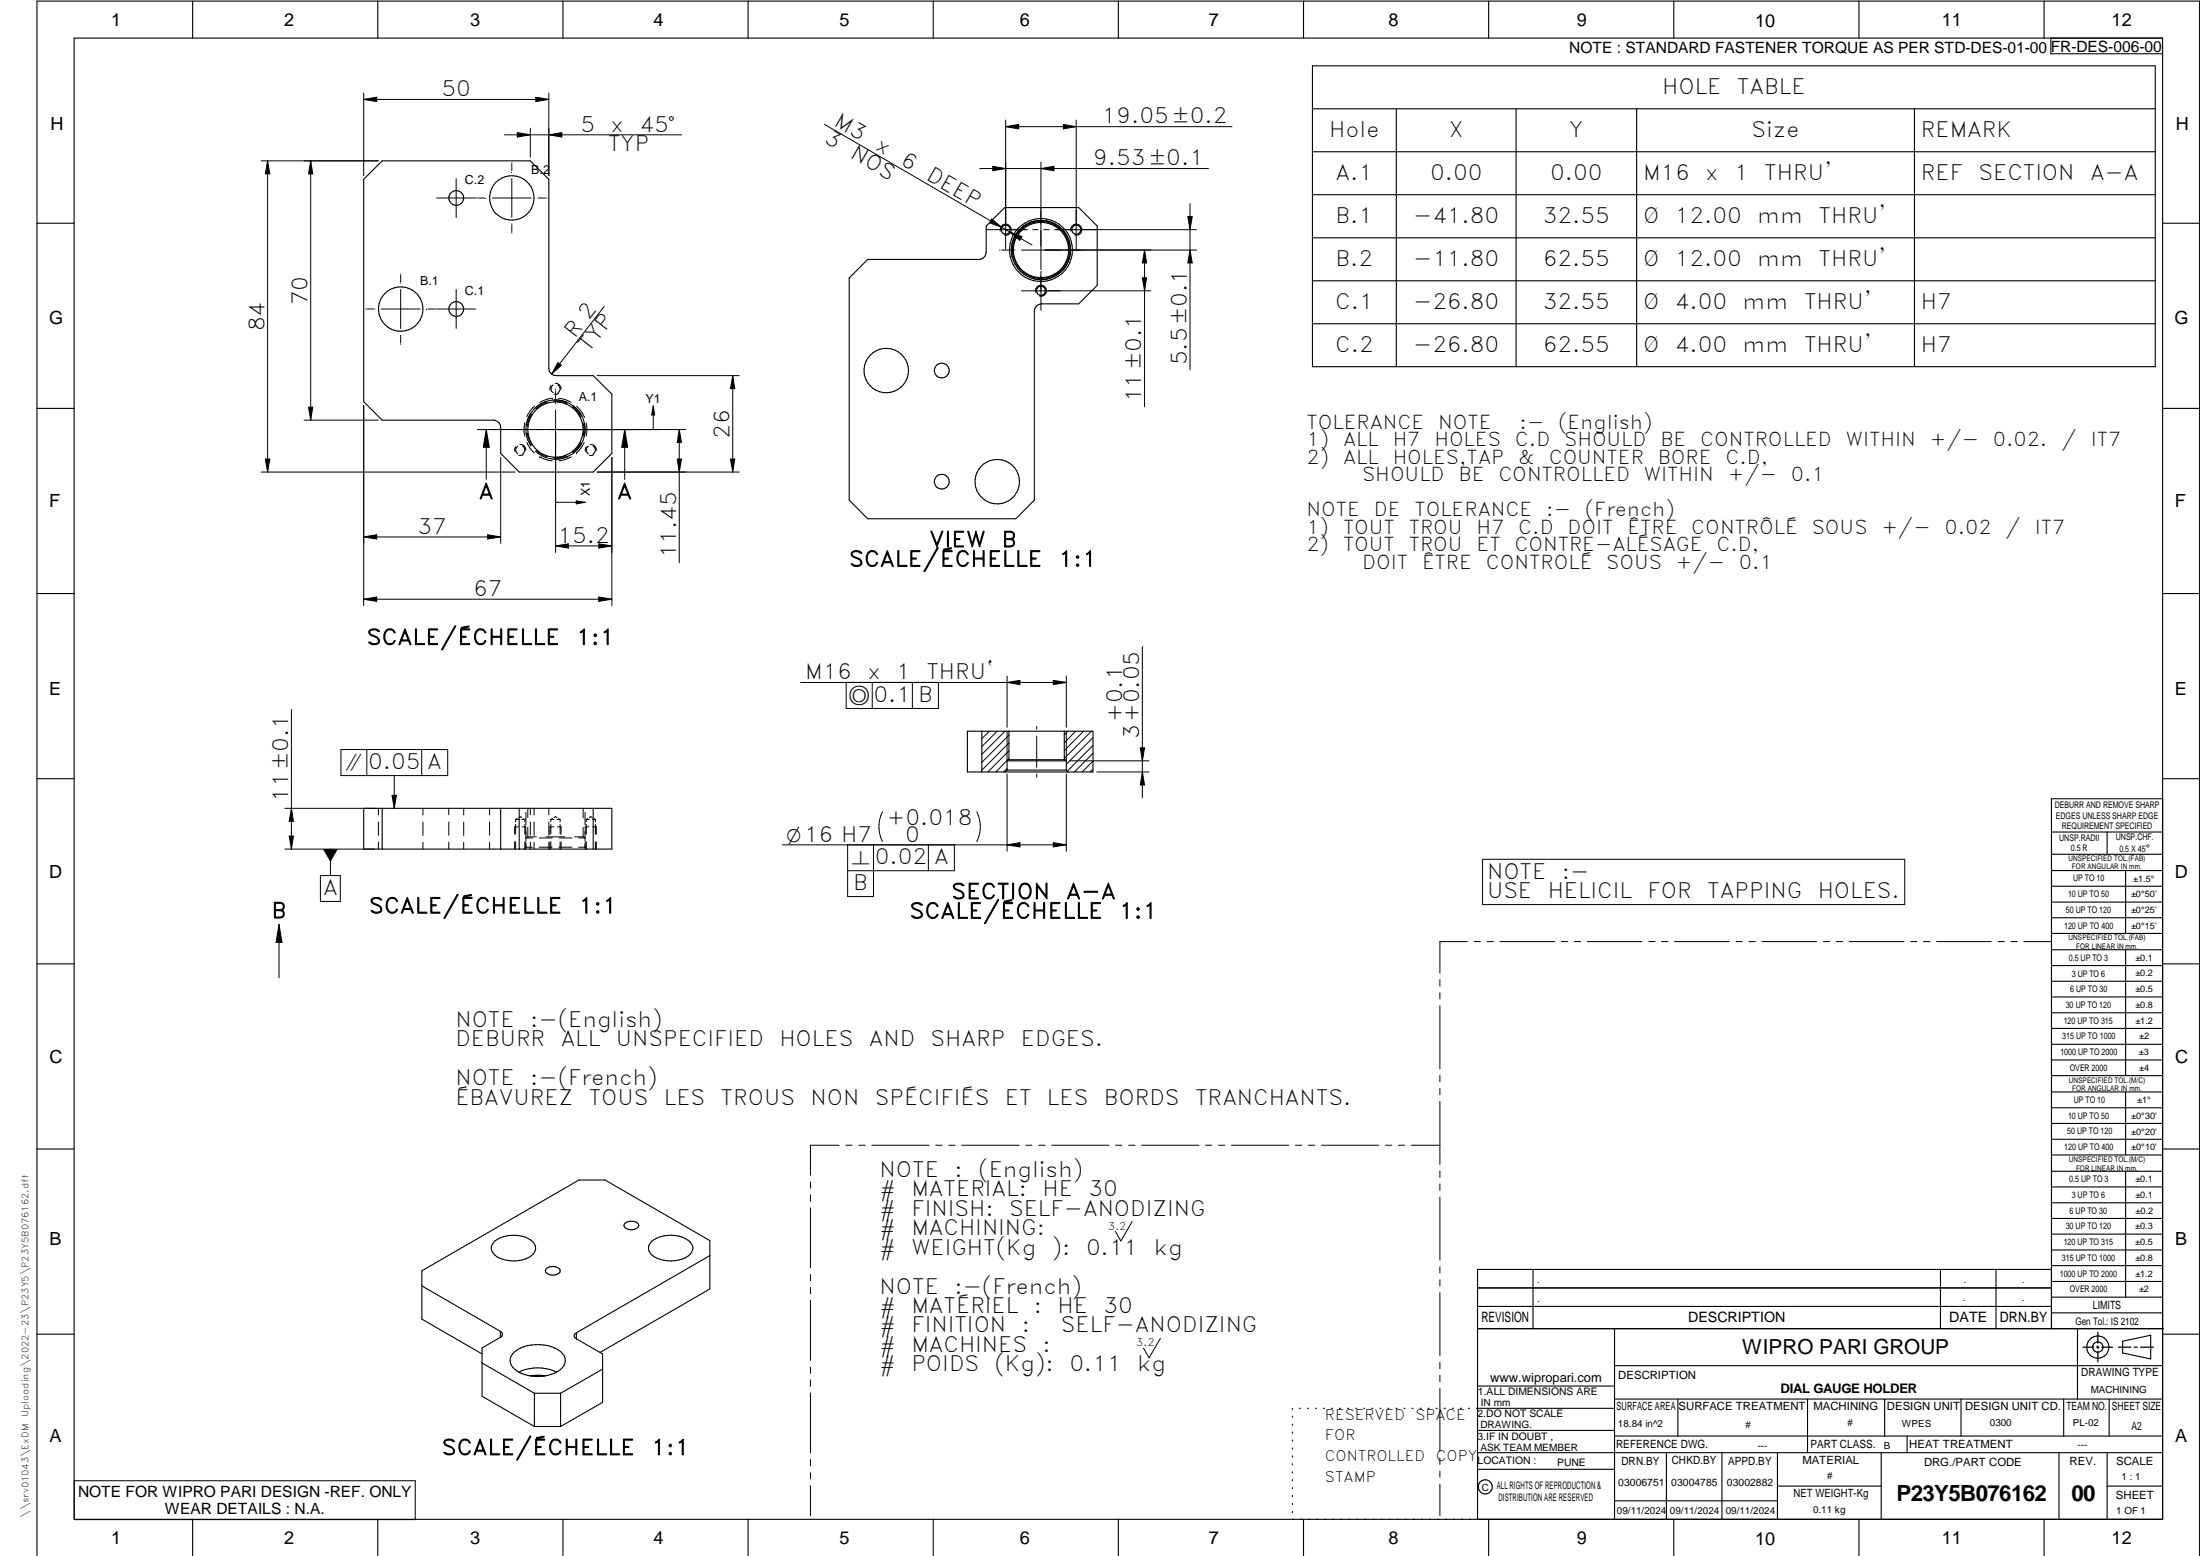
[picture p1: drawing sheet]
<svg xmlns="http://www.w3.org/2000/svg" width="594mm" height="420mm" viewBox="0 0 594 420" stroke-linecap="round" stroke-linejoin="round" font-family="sans-serif">
<g fill="none" stroke="#000" stroke-width=".3">
<path d="M20 10.3h564v400h-564zM52 .3v10M102 .3v10M152 .3v10M202 .3v10M252 .3v10M302 .3v10M352 .3v10M354.4 17.8h227.6v81.2h-227.6zM402 .3v10M452 .3v10M502 .3v10"/>
<path d="M552 .3v10M553.8 10.3v4.2h30.2M354.4 29.4h227.6M377.1 29.4v69.6M409.4 29.4v69.6M442 29.4v69.6M517 29.4v69.6M103.2 43.4h40l5 5v51a1.97 1.97 0 0 0 2 2h10l5 5v16l-5 5.1h-20l-5-5.1v-7a1.97 1.97 0 0 0-2-1.9h-30l-5-5v-60.1zM354.4 41h227.6M354.4 52.6h227.6M10 60.3h10M229.3 75.1l5-5h30a2.03 2.03 0 0 0 2-2v-7.1l5-5h20l5 5v16l-5 5h-10a2.06 2.06 0 0 0-2 2.1v50.9l-5 5.1h-40l-5-5.1z"/>
<path d="M354.4 64.2h227.6M354.4 75.8h227.6M584 60.3h10M354.4 87.4h227.6M10 110.3h10M584 110.3h10M10 160.3h10M584 160.3h10M261.2 197.4h33.9v11h-33.9zM265.1 197.4v11M272.5 197.4v7.7M287.4 197.4v7.7"/>
<path d="M10 210.3h10M98.2 218.3h67v11h-67zM103.2 218.3v11M135.2 218.3v11M140.2 218.3v11M160.2 218.3v11M271.9 207.9l-.5 .5M271.9 205.4h16M271.9 207.9h16M271.9 205.4v2.5M287.9 207.9l.5 .5M287.9 205.4l-.3-.3h-15.4l-.3 .3"/>
<path d="M287.9 205.4v2.5M584 215.7h-30v143.1M584 210.3h10M554 224.7h30M554 230.7h30M554 235.1h30M554 239.3h30M569 224.7v6M574 235.1v17M554 243.6h30M554 247.8h30M554 252.1h30"/>
<path d="M554 256.5h30M574 256.5v33.9M10 260.3h10M554 260.7h30M554 265h30M554 269.2h30M554 273.5h30M554 277.7h30M584 260.3h10M554 282h30M554 286.2h30M554 290.4h30"/>
<path d="M554 294.9h30M554 299.1h30M574 294.9v17M10 310.3h10M554 303.4h30M554 307.6h30M554 311.9h30M554 316.3h30M574 316.3v34M584 310.3h10M133.7 335.1a8.7 8.7 0 0 1 10.2 .2 2.4 2.4 0 0 1-.6 3.9 9 9 0 0 1-9.6-.2 2.35 2.35 0 0 1 0-3.9zM168.8 330.3a2.77 2.77 0 0 1 3.6 .3 1.38 1.38 0 0 1-1.6 1.5h-.6a1.38 1.38 0 0 1-1.6-1.5z"/>
<path d="M176.1 335.1a8.8 8.8 0 0 1 10.2 .2 2.38 2.38 0 0 1-.5 3.9 9 9 0 0 1-9.7-.2 2.41 2.41 0 0 1 0-3.9zM191.7 339l-36 20.9M554 320.5h30M554 324.8h30M554 329h30M554 333.2h30M554 337.5h30M113.9 347.2l21.2 12.3M135.1 359.5v1.6M135.1 359.5a.85 .85 0 0 1 .6 .8 .85 .85 0 0 1-.6 .8M147.6 342.5a2.82 2.82 0 0 1 3.6 .3 1.35 1.35 0 0 1-1.6 1.5h-.6a1.3 1.3 0 0 1-1.6-1.5zM155.7 359.9v1.6"/>
<path d="M155.7 359.9l-.6 .6v.4l.6 .6M399 358.8h185.2M399 352.8h155M399 347.8h155M414 342.8v16M436 358.8v51.5M524 342.8v16M539 342.8v16M554 341.8h30M554 346h30M554 350.3h30M554 354.5h30"/>
<path d="M554 342.8h-155v67.5M561 358.8v19M10 360.3h10M130.2 368l14.1 8.2M135.1 361.1l-4.9 2.9v13l14.1 8.2M138.5 365.5a10.5 10.5 0 0 1 13.4 0 3.1 3.1 0 0 1-1.2 4.8 11 11 0 0 1-11.6-.5 2.86 2.86 0 0 1-.6-4.3zM140.1 370.5a12 12 0 0 1 10.2 0M143 371.5l2.2-.2 2.2 .2M144.3 376.2v9M144.3 376.2h7.1M147 371.6h-3.6M151.4 376.2v9"/>
<path d="M155.7 361.5l7 4.1v13.1l-11.3 6.5M162 365.2l29.7-17.1v-13.1l-28.3-16.4h-7.1l-42.4 24.6v13l16.3 9.4M162.7 369.7l-11.3 6.5M399 374.3h37M436 377.8h148M453.1 377.8v10M488.1 377.8v14.5M508.9 377.8v10M529.5 377.8v10M557.3 377.8v10M569.5 377.8v10M573.2 362.2l7.6-1.6v6.3l-7.6-1.6z"/>
<path d="M584 368.8h-148M584 360.3h10M144.3 385.2h7.1M349 380.3v.3M349 382.4v.3M349 384.6v.3M349 386.7v.3M349 388.8v.3M349 391v.3M349 393.1v.3M349 395.3v.3M349 397.4v.3"/>
<path d="M349 399.5v.3M350.9 380.3h.2M353.1 380.3h.2M355.2 380.3h.3M357.4 380.3h.3M359.6 380.3h.3M361.7 380.3h.3M363.9 380.3h.3M366.1 380.3h.3M368.3 380.3h.2M370.4 380.3h.3M372.6 380.3h.3"/>
<path d="M374.8 380.3h.3M376.9 380.3h.4M379.1 380.3h.3M381.3 380.3h.3M383.4 380.3h.4M385.6 380.3h.3M387.8 380.3h.3M390 380.3h.3M392.2 380.3h.3M394.3 380.3h.3M396.5 380.3h.3M398.7 380.3h37.3"/>
<path d="M399 396.7h37M399 392.3h185M399 386.2h37M436 387.8h148M450 392.3v18M465 392.3v18M480 392.3v18M508 392.3v18M515 387.8v4.5M556 392.3v18M569 392.3v18M52 410.3v9.7"/>
<path d="M102 410.3v9.7M152 410.3v9.7M202 410.3v9.7M252 410.3v9.7M302 410.3v9.7M349 401.7v.3M349 403.8v.4M349 406v.3M349 408.1v.3M352 410.3v9.7M402 410.3v9.7M436 405.3h44"/>
<path d="M452 410.3v9.7M480 401.3h28M502 410.3v9.7M552 410.3v9.7M569 401.3h15M10 420v-419.7h584v419.7"/>
<circle cx="123.2" cy="53.5" r="2"/>
<circle cx="138.2" cy="53.5" r="6"/>
<circle cx="271.6" cy="62" r="1.22"/>
<circle cx="281.1" cy="78.5" r="1.24"/>
<circle cx="281.1" cy="67.5" r="8"/>
<circle cx="281.1" cy="67.5" r="7.7"/>
<circle cx="281.1" cy="67.5" r="8.5"/>
<circle cx="281.1" cy="67.5" r="7.5"/>
<circle cx="290.6" cy="62" r="1.22"/>
<circle cx="108.2" cy="83.5" r="6"/>
<circle cx="123.2" cy="83.4" r="2"/>
<circle cx="150" cy="116" r="7.5"/>
<circle cx="239.3" cy="100.1" r="6"/>
<circle cx="254.3" cy="100.1" r="2.01"/>
<circle cx="254.3" cy="130" r="2"/>
<circle cx="269.3" cy="130.1" r="6"/>
<circle cx="566.5" cy="363.7" r="1.39"/>
<circle cx="566.5" cy="363.8" r="3"/>
<circle cx="401.1" cy="401.5" r="1.9"/>
</g>
<g fill="none" stroke="#000" stroke-width=".27">
<path d="M98.2 26.8l3.5-.6v1.2zM98.2 26.8h50M98.2 25.1v22.3M136.2 36.4h47.9M139.7 35.8l3.5 .6-3.5 .6zM143.2 34.6v7.8M144.7 26.2l3.5 .6-3.5 .6zM148.2 36.4l3.5-.6v1.2zM148.2 25.1v22.3M222.6 33.6l56.1 32.6M271.6 32.4v34.9M271.6 34.2l3.5-.6v1.2z"/>
<path d="M271.6 34.2h61.1M287.1 33.6l3.5 .6-3.5 .6zM290.6 32.4v34.9M70.5 43.4h31.6M72.3 43.4v84.1M72.3 43.4l.5 3.5h-1.1zM83.9 43.4v70.1M83.9 43.4l.5 3.5h-1.1zM117.9 53.5h10.5M123.2 48.2v10.5M128.7 53.5h.1M129.1 53.5h1.7"/>
<path d="M133 53.5h10.5M138.2 43.9v.2M138.2 44.3v1.8M138.2 48.2v10.5M145.2 53.5h.1M145.5 53.5h1.8M147.6 53.5h.1M264.6 45.5h61.7M267.8 59.1l2.7 2.3-3.3-1.2zM268.1 44.9l3.5 .6-3.5 .6zM281.1 43.8v29M281.1 45.5l3.5-.6v1.2z"/>
<path d="M320.8 58.5h1.1l-.6 3.5zM321.3 55v44.9M108.2 74h.1M108.2 74.3v1.8M108.2 76.4v.1M108.2 78.2v10.5M123.2 78.2v10.5M138.2 60.5h.1M138.2 60.8v1.8M138.2 62.8v.1M266.3 62h11.1M269.9 67.5h.2"/>
<path d="M270.1 62.4a1.49 1.49 0 0 1 1.3-1.9 1.49 1.49 0 0 1 1.7 1.6 1.49 1.49 0 0 1-1.9 1.4M270.5 67.5h3M272.6 62.6l3.4 1.3-.6 1zM273.4 69.6a8 8 0 0 1 7-10.1 8 8 0 0 1 8.7 8.7 8 8 0 0 1-10.1 7M274 67.5h.1M275.8 67.5h47.3M278.9 62h1.4M279.6 78.9a1.49 1.49 0 0 1 1.4-1.9 1.49 1.49 0 0 1 1.6 1.7 1.49 1.49 0 0 1-1.9 1.3M281.1 73.3v10.5M281.8 62h1.4M284.8 62h38.3M289.2 62.4a1.49 1.49 0 0 1 1.3-1.9 1.49 1.49 0 0 1 1.6 1.6 1.49 1.49 0 0 1-1.9 1.4"/>
<path d="M308.5 75h1.1l-.5 3.5zM309.1 67.5l.5 3.5h-1.1zM309.1 67.5v42.3M310.8 78.5h-35M321.3 67.5l.6 3.5h-1.1zM98.7 83.4h.1M99.1 83.4h1.8M101.1 83.4h.1M102.9 83.4h10.5M108.2 90.8v1.8M108.2 92.8v.2M115.6 83.4h1.7"/>
<path d="M117.6 83.4h.1M117.9 83.4h10.5M150.7 97.9l.9 .7-2.6 2.4zM163.1 82.8l-14.1 18.2M82.1 113.5h20M83.3 109.9h1.1l-.5 3.6zM98.2 109.5v54M128.9 116h56.3M131.3 116l.8 4.8h-1.6zM131.3 116v13.5M141.7 114.2l-.2 1.2 .2 2.4M141.7 114.2h.1"/>
<path d="M142.1 117a7.5 7.5 0 0 0 1.2 3.4M142.3 118.1a8 8 0 0 1 7-10.1 8 8 0 0 1 8.7 8.7 8 8 0 0 1-10.1 7M142.3 119.5l.8 1.5 1.2 1.3M142.4 116.9a7.7 7.7 0 0 0 1.2 3.3M143.3 111.6a7.5 7.5 0 0 0-1.2 3.5M143.5 111.8l-.8 1.9-.3 1.4M144.3 109.7a6.9 6.9 0 0 0-2 2.9M147.7 108.4a7.2 7.2 0 0 0-3.2 1.8M147.8 108.7a7.5 7.5 0 0 0-3.1 1.7M148.8 104.1l-.3 .8v.5M149.1 107.5h.1M149.1 107.5l-1.2 .2-2.2 .9"/>
<path d="M149.3 104a1.21 1.21 0 0 0 .1 2M149.6 108.3a7.6 7.6 0 0 1 3.4 .6M149.6 108a7.1 7.1 0 0 1 3.5 .6M149.9 103.5a1.41 1.41 0 0 1 1.6 1.6M150 105v.2M150 105.6v2.9M150 108.8v.2M150 110.7v38.5M150.6 103.9a1.22 1.22 0 0 1 .1 2.1M150.8 106.2l-.7 .3-.5-.1M150.9 107.6a7.3 7.3 0 0 1 3.3 1M153.1 108.6h.1"/>
<path d="M154.6 109.8a6.8 6.8 0 0 1 2.2 2.7M154.8 109.6a7.6 7.6 0 0 1 2.3 2.8M155.7 109.7l1.5 1.8 .6 1M156.9 119.5a7.1 7.1 0 0 1-2.3 2.6M157.1 119.6l-1.2 1.7-.8 .8M157.5 114.2a7.4 7.4 0 0 1 0 3.5M157.8 114.2a7.9 7.9 0 0 1 0 3.6M157.8 112.5h.1M157.8 119.5l-.6 1-1.5 1.8M158.3 114.2l.2 1.8-.2 1.7M161.2 101.4h38.4M168.7 116l.8 4.8h-1.6z"/>
<path d="M168.7 116v13.5M176.4 109.6l.4 2.5h-.8zM176.4 109.6v6.4M183.4 116l.6 3.5h-1.1zM183.4 116v35.9M197.9 101.4v26.1M197.9 101.4l.5 3.5h-1.1zM70.5 127.5h68.6M71.7 124h1.1l-.5 3.5zM135.2 123.5v23.2M139.3 120.7l-.3 .7v.5M139.8 120.5a1.21 1.21 0 0 0 .1 2.1"/>
<path d="M140.4 120a1.41 1.41 0 0 1 1.5 1.6M141.1 120.4a1.18 1.18 0 0 1 0 2.1M141.3 122.7l-1.2 .2M144.6 121.8a7.8 7.8 0 0 0 3.1 1.9M144.8 121.6a6.8 6.8 0 0 0 3 1.8M145.7 123.4h.1M145.7 123.4l2.2 .8 1.2 .3M150 135.6h8M153 123.1a7.6 7.6 0 0 1-3.4 .6M153.1 123.4l-2.2 .6h-1.3M153.2 123.3h.1M154.3 123.4l-1.7 .7-1.7 .3"/>
<path d="M155.6 135.3l2.4 .3-2.4 .5zM155.7 122.3h.1M158.3 120.6l-.3 .8 .1 .5M158.9 120.5a1.21 1.21 0 0 0 0 2.1M159.4 120a1.41 1.41 0 0 1 1.6 1.6M160.1 120.4a1.18 1.18 0 0 1 .1 2.1M160.4 122.7l-1.3 .2M161.2 127.5h38.4M165.2 123.5v40M182.9 124h1.1l-.6 3.5zM197.3 124h1.1l-.5 3.5zM98.2 145l3.5-.6v1.1z"/>
<path d="M98.2 145h37M131.7 144.4l3.5 .6-3.5 .5zM150 147.4h15.2M150 147.4l3.5-.5v1.1zM161.7 146.9l3.5 .5-3.5 .6zM98.2 161.8l3.5-.6v1.2zM98.2 161.8h67M161.7 161.2l3.5 .6-3.5 .6zM308.5 174.6v40.8M78.7 191.6v37.7M216.2 184.3h71.7M228.5 184.3v7h24.9v-7"/>
<path d="M235.5 184.3v7M246.4 184.3v7M267.2 197.4l-2.1 2.1M269.3 197.4l-4.2 4.2M271.4 197.4l-6.3 6.3M271.9 182.5v13.9M271.9 184.3l3.5-.6v1.2zM271.9 197.4v8M272.5 198.5l-7.4 7.4M279.9 196.1v.8M279.9 198.8v8.4M284.4 183.7l3.5 .6-3.5 .6z"/>
<path d="M287.9 182.5v13.9M287.9 197.4v8M288.4 197.4l-1 1.1M290.5 197.4l-3.1 3.2M292.6 197.4l-5.2 5.3M294.7 197.4l-7.3 7.4M295.1 199.2l-7.2 7.2M76.9 218.3h24.3M78.7 218.3l.5 3.5h-1.1zM92.1 202.4h28.8v7h-28.8zM99.1 202.4v7M102.2 218.3v1.7"/>
<path d="M105.9 214.8h1.2l-.6 3.5zM106.5 209.4v8.9M113.9 202.4v7M114.2 218.3v1.8M121.2 218.3v1.7M125.2 218.3v1.8M132.2 218.3v1.7M142 219.3v3.5M142.5 218.3v2.5M143.2 218.3v1.7M144.2 218.3v1.8M148.2 218.3v1.7"/>
<path d="M157.5 218.3v2.6M158 219.3v3.5M238.3 219.2a9 9 0 0 0 0 8M263.8 219.2a9 9 0 0 1 0 8M271.9 209v20.9M271.9 207.5l-.9 .9M272.5 202.7l-5.7 5.7M272.5 204.9l-3.6 3.5M272.5 200.6l-7.4 7.4M279.9 209v.9M287.9 209v20.9M289 205.4h21.3"/>
<path d="M295.1 201.3l-6.9 6.9M295.1 203.4l-5 5M295.1 205.5l-2.9 2.9M295.1 207.7l-.8 .7M296.2 208.4h14.1M307.9 201.9h1.2l-.6 3.5zM308.5 208.4l.6 3.6h-1.2zM76.9 229.3h24.3M78.1 225.8h1.1l-.5 3.5zM86.5 236.4h5.4v7h-5.4zM89.2 229.3v7.1M102.2 222v3.6"/>
<path d="M102.2 227.4v1.9M114.2 222v3.6M114.2 227.5v1.8M121.2 222v3.6M121.2 227.4v1.9M125.2 222v3.6M125.2 227.5v1.8M132.2 222v3.6M132.2 227.4v1.9M139 227.3v2M139.2 221.3v.6M139.2 222.6v2.6"/>
<path d="M139.2 227.3v2M139.2 221.3h.9M139.7 221l-.5 .3M140 223.3h-1v2M140.9 220.8l-.4-.3-.4 .3M140.9 221.3h.8M141 223.3h1v2M141.3 221.1l.4 .2M141.7 229.1l-.2 .2M141.7 221.3v.7M141.7 222.6v2.7M141.7 227.3v2"/>
<path d="M142 227.3v2M142 224.6v2.5M142 228.8l-.1 .1M142 227.9v.9M142 228.8h1.8M142.1 226.2l1.7 .1M142.5 223.4v2.6M143.2 222v3.6M143.2 227.4v1.9M144.2 222v3.6M144.2 227.5v1.8M144.8 226l-2.6 .1"/>
<path d="M145.6 228.8h3.5M145.6 226.3h3.5M147.4 226h5.1M148.2 222v3.6M148.2 227.4v1.9M148.5 227.3v2M148.8 221.3v.6M148.8 222.6v2.6M148.8 227.3v2M148.8 221.3h.8M149.2 221l-.4 .3M149.5 223.3h-1v2"/>
<path d="M150.4 220.8l-.4-.3-.4 .3M150.4 221.3h.9M150.5 223.3h1v2M150.9 221.1l.4 .2M150.9 228.8h3.5M151 226.3h3.5M151.3 221.3v.7M151.3 222.6v2.7M151.3 227.3v2M151.5 227.3v2M155.1 226l2.7 .1M156.2 228.8h1.8"/>
<path d="M157.5 223.4v2.6M157.9 226.2l-1.6 .1M158 224.6v2.5M158 228.8l.2 .1M158 228v.8M158 227.3v2M158.3 227.3v2M158.3 221.3v.6M158.3 222.6v2.6M158.3 221.3h.8M158.4 229.2l.1 .1M158.7 221l-.4 .3"/>
<path d="M159 223.3h-1v2M159.9 220.8l-.4-.3-.3 .3M160 221.3h.8M160.1 223.3h.9v2M160.4 221.1l.4 .2M160.8 227.3v2M160.8 221.3v.7M160.8 222.6v2.7M161 227.3v2M211.2 228.1h76.7M228.9 228.1v14h7v-14M250.7 228.1v7"/>
<path d="M257.7 228.1v7h-28.8M271.9 228.1l3.5-.6v1.2zM284.4 227.5l3.5 .6-3.5 .6zM400.3 232h114v12.3h-114zM75.3 249.6l.9 4.9h-1.7zM75.3 249.6v14.4M396.2 254.3h-7.4v8.5M398.1 254.3h1.6M401.5 254.3h1.8M405 254.3h14.8M421.6 254.3h1.7M425.1 254.3h1.7"/>
<path d="M428.6 254.3h14.8M445.2 254.3h1.7M448.7 254.3h1.7M452.2 254.3h14.8M468.8 254.3h1.7M472.3 254.3h1.7M475.8 254.3h14.8M492.4 254.3h1.7M495.8 254.3h1.8M499.4 254.3h14.7M516 254.3h1.6M519.4 254.3h1.8"/>
<path d="M522.9 254.3h14.8M539.5 254.3h1.7M543 254.3h1.7M546.5 254.3h7.4M388.8 264.5v1.8M388.8 268.1v1.6M388.8 271.6v17M388.8 290.4v1.7M388.8 293.9v1.7M388.8 297.4v17M218.9 319.2v1.6M226.6 309.2h-7.7v8.1"/>
<path d="M228.4 309.2h1.7M231.9 309.2h1.7M235.4 309.2h15.5M252.7 309.2h1.7M256.2 309.2h1.7M259.7 309.2h15.5M277 309.2h1.7M280.5 309.2h1.7M284 309.2h15.5M301.2 309.2h1.8M304.8 309.2h1.7M308.3 309.2h15.5"/>
<path d="M325.5 309.2h1.7M329.1 309.2h1.6M332.6 309.2h15.4M349.8 309.2h1.7M353.3 309.2h1.7M356.8 309.2h15.5M374.1 309.2h1.7M377.6 309.2h1.7M381.1 309.2h7.7M388.8 316.2v1.7M388.8 319.7v1.7M218.9 322.6v1.8"/>
<path d="M218.9 326.1v16.2M305.7 329.9l-3 5.2-1.5-2.6M388.8 323.2v17.1M218.9 344.1v1.8M218.9 347.6v1.7M218.9 351.2v16.1M388.8 342.1v1.6M388.8 345.6v1.7M388.8 349v17.1M218.9 369.1v1.7M218.9 372.6v1.8M218.9 376.1v16.2"/>
<path d="M313.3 361.4l-3 5.2-1.5-2.6M388.8 367.9v1.7M388.8 371.4v1.7M388.8 374.9v17M20.1 399.8h92v10.5h-92zM218.9 394.1v1.8M218.9 397.6v1.7M388.8 393.7v1.7M388.8 397.2v1.7M218.9 401.2v8.1M388.8 400.7v8.6"/>
</g>
<path d="M566.5 359.7v3M562.5 363.8h2.9M566.1 363.8h.7M566.5 363.4v.7M566.5 364.9v2.8M567.6 363.8h2.9M572 363.8h3.4M576.3 363.8h.8M578 363.8h3.5" fill="none" stroke="#000" stroke-width=".34"/>
<g fill="#000">
<path d="M98.2 26.8l3.5-.6v1.2zM139.7 35.8l3.5 .6-3.5 .6zM144.7 26.2l3.5 .6-3.5 .6zM148.2 36.4l3.5-.6v1.2zM271.6 34.2l3.5-.6v1.2zM287.1 33.6l3.5 .6-3.5 .6zM72.3 43.4l.5 3.5h-1.1zM83.9 43.4l.5 3.5h-1.1zM267.8 59.1l2.7 2.3-3.3-1.2zM268.1 44.9l3.5 .6-3.5 .6zM281.1 45.5l3.5-.6v1.2zM320.8 58.5h1.1l-.6 3.5z"/>
<path d="M272.6 62.6l3.4 1.3-.6 1zM309.1 67.5l.5 3.5h-1.1zM308.5 75h1.1l-.5 3.5zM321.3 67.5l.6 3.5h-1.1zM150.7 97.9l.9 .7-2.6 2.4zM83.3 109.9h1.1l-.5 3.6zM176.4 109.6l.4 2.5h-.8zM183.4 116l.6 3.5h-1.1zM197.9 101.4l.5 3.5h-1.1zM71.7 124h1.1l-.5 3.5zM131.3 116l.8 4.8h-1.6zM155.6 135.3l2.4 .3-2.4 .5z"/>
<path d="M168.7 116l.8 4.8h-1.6zM182.9 124h1.1l-.6 3.5zM197.3 124h1.1l-.5 3.5zM98.2 145l3.5-.6v1.1zM131.7 144.4l3.5 .6-3.5 .5zM150 147.4l3.5-.5v1.1zM161.7 146.9l3.5 .5-3.5 .6zM98.2 161.8l3.5-.6v1.2zM161.7 161.2l3.5 .6-3.5 .6zM271.9 184.3l3.5-.6v1.2zM284.4 183.7l3.5 .6-3.5 .6zM105.9 214.8h1.2l-.6 3.5z"/>
<path d="M308.5 208.4l.6 3.6h-1.2zM307.9 201.9h1.2l-.6 3.5zM78.7 218.3l.5 3.5h-1.1zM78.1 225.8h1.1l-.5 3.5zM87.2 229.3h4l-2 3.4zM271.9 228.1l3.5-.6v1.2zM284.4 227.5l3.5 .6-3.5 .6zM75.3 249.6l.9 4.9h-1.7z"/>
</g>
<g font-size="6">
<text x="512.1" y="405.2">P23Y5B076162</text>
<text x="559.4" y="405.2">00</text>
</g>
<g font-size="5.7">
<text x="119.2" y="26">50</text>
<text x="448.9" y="25.5">HOLE</text>
<text x="469" y="25.5">TABLE</text>
<text x="156.8" y="35.5">5</text>
<text x="164.9" y="35.5">x</text>
<text x="172.7" y="35.5">45°</text>
<text x="224.9" y="33.9" transform="rotate(30 224.9 33.9)">M3</text>
<text x="297.6" y="33.3">19.05±0.2</text>
<text x="164.2" y="40.8">TYP</text>
<text x="222.2" y="38.4" transform="rotate(30 222.2 38.4)">3</text>
<text x="236" y="40.3" transform="rotate(30 236 40.3)">x</text>
<text x="358.9" y="37.1">Hole</text>
<text x="391.3" y="37.1">X</text>
<text x="423.7" y="37.1">Y</text>
<text x="473" y="37.1">Size</text>
<text x="518.7" y="37.1">REMARK</text>
<text x="229.3" y="42.5" transform="rotate(30 229.3 42.5)">NOS</text>
<text x="242.8" y="44.2" transform="rotate(30 242.8 44.2)">6</text>
<text x="295.2" y="44.6">9.53±0.1</text>
<text x="249.8" y="48.3" transform="rotate(30 249.8 48.3)">DEEP</text>
<text x="360.6" y="48.7">A.1</text>
<text x="386.2" y="48.7">0.00</text>
<text x="418.6" y="48.7">0.00</text>
<text x="443.7" y="48.7">M16</text>
<text x="460.5" y="48.7">x</text>
<text x="468.3" y="48.7">1</text>
<text x="476.4" y="48.7">THRU'</text>
<text x="518.7" y="48.7">REF</text>
<text x="534.3" y="48.7">SECTION</text>
<text x="564.4" y="48.7">A-A</text>
<text x="360.6" y="60.3">B.1</text>
<text x="381.6" y="60.3">-41.80</text>
<text x="416.6" y="60.3">32.55</text>
<text x="443.7" y="60.3">Ø</text>
<text x="452.3" y="60.3">12.00</text>
<text x="474.5" y="60.3">mm</text>
<text x="491.1" y="60.3">THRU'</text>
<text x="360.6" y="71.9">B.2</text>
<text x="381.6" y="71.9">-11.80</text>
<text x="416.6" y="71.9">62.55</text>
<text x="443.7" y="71.9">Ø</text>
<text x="452.3" y="71.9">12.00</text>
<text x="474.5" y="71.9">mm</text>
<text x="491.1" y="71.9">THRU'</text>
<text x="83" y="82.4" transform="rotate(-90 83 82.4)">70</text>
<text x="360.5" y="83.5">C.1</text>
<text x="381.6" y="83.5">-26.80</text>
<text x="416.6" y="83.5">32.55</text>
<text x="443.7" y="83.5">Ø</text>
<text x="452.3" y="83.5">4.00</text>
<text x="470.6" y="83.5">mm</text>
<text x="487.2" y="83.5">THRU'</text>
<text x="518.7" y="83.5">H7</text>
<text x="71.4" y="89.4" transform="rotate(-90 71.4 89.4)">84</text>
<text x="155.2" y="91.6" transform="rotate(-52 155.2 91.6)">R 2</text>
<text x="159" y="95.3" transform="rotate(-52 159 95.3)">TYP</text>
<text x="360.5" y="95.1">C.2</text>
<text x="381.6" y="95.1">-26.80</text>
<text x="416.6" y="95.1">62.55</text>
<text x="443.7" y="95.1">Ø</text>
<text x="452.3" y="95.1">4.00</text>
<text x="470.6" y="95.1">mm</text>
<text x="487.2" y="95.1">THRU'</text>
<text x="518.7" y="95.1">H7</text>
<text x="320.5" y="98.6" transform="rotate(-90 320.5 98.6)">5.5±0.1</text>
<text x="308.2" y="108.6" transform="rotate(-90 308.2 108.6)">11±0.1</text>
<text x="197" y="118.4" transform="rotate(-90 197 118.4)">26</text>
<text x="129.3" y="134.7">A</text>
<text x="166.7" y="134.7">A</text>
<text x="112.8" y="144.1">37</text>
<text x="150.5" y="146.6">15.2</text>
<text x="251" y="147.7">VIEW</text>
<text x="270.5" y="147.7">B</text>
<text x="182.6" y="150.7" transform="rotate(-90 182.6 150.7)">11.45</text>
<text x="229.3" y="153">SCALE/ÉCHELLE</text>
<text x="285.8" y="153">1:1</text>
<text x="127.8" y="160.9">67</text>
<text x="99" y="174.1">SCALE/ÉCHELLE</text>
<text x="155.5" y="174.1">1:1</text>
<text x="217.4" y="183.4">M16</text>
<text x="234.2" y="183.4">x</text>
<text x="242" y="183.4">1</text>
<text x="250.1" y="183.4">THRU`</text>
<text x="235.9" y="189.5">0.1 B</text>
<text x="303.1" y="194.9" transform="rotate(-90 303.1 194.9)">+0.1</text>
<text x="307.6" y="199.6" transform="rotate(-90 307.6 199.6)">3+0.05</text>
<text x="99.4" y="207.6">0.05 A</text>
<text x="77.8" y="216.6" transform="rotate(-90 77.8 216.6)">11±0.1</text>
<text x="239.5" y="222.7">+0.018</text>
<text x="244.5" y="227.2">0</text>
<text x="236.3" y="233.4">0.02 A</text>
<text x="401.6" y="237.3">NOTE</text>
<text x="421.8" y="237.3">:-</text>
<text x="87.2" y="241.7">A</text>
<text x="230.4" y="240.4">B</text>
<text x="256.9" y="242.7">SECTION</text>
<text x="287.9" y="242.7">A-A</text>
<text x="401.6" y="242.5">USE</text>
<text x="417.9" y="242.5">HELICIL</text>
<text x="444.9" y="242.5">FOR</text>
<text x="461" y="242.5">TAPPING</text>
<text x="490.8" y="242.5">HOLES.</text>
<text x="73.3" y="247.9">B</text>
<text x="99.6" y="246.6">SCALE/ÉCHELLE</text>
<text x="156.2" y="246.6">1:1</text>
<text x="245.6" y="248">SCALE/ÉCHELLE</text>
<text x="302.1" y="248">1:1</text>
<text x="123" y="277.3">NOTE</text>
<text x="143.2" y="277.3">:-(English)</text>
<text x="123" y="282.6">DEBURR</text>
<text x="151.4" y="282.6">ALL</text>
<text x="166.3" y="282.6">UNSPECIFIED</text>
<text x="210.5" y="282.6">HOLES</text>
<text x="234.6" y="282.6">AND</text>
<text x="251.3" y="282.6">SHARP</text>
<text x="275.7" y="282.6">EDGES.</text>
<text x="123" y="293.1">NOTE</text>
<text x="143.2" y="293.1">:-(French)</text>
<text x="123" y="298.3">ÉBAVUREZ</text>
<text x="159" y="298.3">TOUS</text>
<text x="179.3" y="298.3">LES</text>
<text x="194.6" y="298.3">TROUS</text>
<text x="218.9" y="298.3">NON</text>
<text x="236.2" y="298.3">SPÉCIFIÉS</text>
<text x="271.3" y="298.3">ET</text>
<text x="282.7" y="298.3">LES</text>
<text x="298.1" y="298.3">BORDS</text>
<text x="322.7" y="298.3">TRANCHANTS.</text>
<text x="237.5" y="317.8">NOTE</text>
<text x="257.7" y="317.8">:</text>
<text x="264.1" y="317.8">(English)</text>
<text x="237.5" y="323">#</text>
<text x="246.1" y="323">MATERIAL:</text>
<text x="281.5" y="323">HE</text>
<text x="293.9" y="323">30</text>
<text x="237.5" y="328.3">#</text>
<text x="246.1" y="328.3">FINISH:</text>
<text x="272.5" y="328.3">SELF-ANODIZING</text>
<text x="237.5" y="333.5">#</text>
<text x="246.1" y="333.5">MACHINING:</text>
<text x="237.5" y="338.8">#</text>
<text x="246.1" y="338.8">WEIGHT(Kg</text>
<text x="284" y="338.8">):</text>
<text x="293.3" y="338.8">0.11</text>
<text x="311.6" y="338.8">kg</text>
<text x="237.5" y="349.3">NOTE</text>
<text x="257.7" y="349.3">:-(French)</text>
<text x="237.5" y="354.5">#</text>
<text x="237.5" y="359.8">#</text>
<text x="246.1" y="354.5">MATÉRIEL</text>
<text x="246.1" y="359.8">FINITION</text>
<text x="275.9" y="359.8">:</text>
<text x="279.2" y="354.5">:</text>
<text x="285.6" y="354.5">HE</text>
<text x="286.5" y="359.8">SELF-ANODIZING</text>
<text x="298" y="354.5">30</text>
<text x="237.5" y="365">#</text>
<text x="246.1" y="365">MACHINES</text>
<text x="281.5" y="365">:</text>
<text x="237.5" y="370.3">#</text>
<text x="246.1" y="370.3">POIDS</text>
<text x="268.5" y="370.3">(Kg):</text>
<text x="288.8" y="370.3">0.11</text>
<text x="307.1" y="370.3">kg</text>
<text x="119.3" y="392.9">SCALE/ÉCHELLE</text>
<text x="175.8" y="392.9">1:1</text>
</g>
<text font-size="5.6" x="470.5" y="365.5">WIPRO PARI GROUP</text>
<g font-size="5.4">
<text x="229.2" y="189.5">a</text>
<text x="93.3" y="207.6">i</text>
<text x="212.4" y="227.2">O16 H7</text>
<text x="230" y="233.4">n</text>
</g>
<g font-size="5.1">
<text x="352.8" y="115.8">TOLERANCE</text>
<text x="388.4" y="115.8">NOTE</text>
<text x="410.3" y="115.8">:-</text>
<text x="420.8" y="115.8">(English)</text>
<text x="352.8" y="120.6">1)</text>
<text x="352.8" y="125.3">2)</text>
<text x="362.7" y="125.3">ALL</text>
<text x="362.7" y="120.6">ALL</text>
<text x="376.1" y="125.3">HOLES,TAP</text>
<text x="376.1" y="120.6">H7</text>
<text x="387.3" y="120.6">HOLES</text>
<text x="409.1" y="120.6">C.D</text>
<text x="410" y="125.3">&amp;</text>
<text x="418.2" y="125.3">COUNTER</text>
<text x="422.4" y="120.6">SHOULD</text>
<text x="447.7" y="125.3">BORE</text>
<text x="448.4" y="120.6">BE</text>
<text x="459.1" y="120.6">CONTROLLED</text>
<text x="465.9" y="125.3">C.D,</text>
<text x="498.5" y="120.6">WITHIN</text>
<text x="521.1" y="120.6">+/-</text>
<text x="538.2" y="120.6">0.02.</text>
<text x="556.7" y="120.6">/</text>
<text x="564.6" y="120.6">IT7</text>
<text x="367.8" y="130">SHOULD</text>
<text x="393.9" y="130">BE</text>
<text x="404.6" y="130">CONTROLLED</text>
<text x="443.9" y="130">WITHIN</text>
<text x="466.6" y="130">+/-</text>
<text x="483.6" y="130">0.1</text>
<text x="352.8" y="139.4">NOTE</text>
<text x="371" y="139.4">DE</text>
<text x="382" y="139.4">TOLERANCE</text>
<text x="417.5" y="139.4">:-</text>
<text x="428" y="139.4">(French)</text>
<text x="352.8" y="144.2">1)</text>
<text x="352.8" y="148.9">2)</text>
<text x="362.7" y="148.9">TOUT</text>
<text x="362.7" y="144.2">TOUT</text>
<text x="380.4" y="148.9">TROU</text>
<text x="380.4" y="144.2">TROU</text>
<text x="398.7" y="148.9">ET</text>
<text x="398.7" y="144.2">H7</text>
<text x="409" y="148.9">CONTRE-ALÉSAGE</text>
<text x="410" y="144.2">C.D</text>
<text x="423.3" y="144.2">DOIT</text>
<text x="439.5" y="144.2">ÊTRE</text>
<text x="456.7" y="144.2">CONTRÔLÉ</text>
<text x="463.5" y="148.9">C.D,</text>
<text x="489.2" y="144.2">SOUS</text>
<text x="508.1" y="144.2">+/-</text>
<text x="525.1" y="144.2">0.02</text>
<text x="541.6" y="144.2">/</text>
<text x="549.5" y="144.2">IT7</text>
<text x="367.8" y="153.6">DOIT</text>
<text x="384" y="153.6">ÊTRE</text>
<text x="401.3" y="153.6">CONTROLÉ</text>
<text x="433.7" y="153.6">SOUS</text>
<text x="452.5" y="153.6">+/-</text>
<text x="469.6" y="153.6">0.1</text>
</g>
<g font-size="4.9">
<text x="30" y="6.9">1</text>
<text x="76.7" y="6.9">2</text>
<text x="127" y="6.9">3</text>
<text x="176.5" y="6.9">4</text>
<text x="226.7" y="6.9">5</text>
<text x="275.4" y="6.9">6</text>
<text x="326.4" y="6.9">7</text>
<text x="375" y="6.9">8</text>
<text x="425.8" y="6.9">9</text>
<text x="473.9" y="7.3">10</text>
<text x="524.3" y="6.9">11</text>
<text x="570.2" y="6.9">12</text>
<text x="13.6" y="35.1">H</text>
<text x="587.6" y="35.1">H</text>
<text x="13.2" y="87.5">G</text>
<text x="587.2" y="87.5">G</text>
<text x="13.2" y="137">F</text>
<text x="587.2" y="137">F</text>
<text x="13.2" y="187.6">E</text>
<text x="587.2" y="187.6">E</text>
<text x="13.2" y="237">D</text>
<text x="587.2" y="237">D</text>
<text x="13.4" y="287.1">C</text>
<text x="587.4" y="287.1">C</text>
<text x="13.4" y="336.2">B</text>
<text x="587.4" y="336.2">B</text>
<text x="13.4" y="389.3">A</text>
<text x="587.4" y="389.3">A</text>
<text x="30" y="416.9">1</text>
<text x="76.7" y="416.9">2</text>
<text x="127" y="416.9">3</text>
<text x="176.5" y="416.9">4</text>
<text x="226.7" y="416.9">5</text>
<text x="275.4" y="416.9">6</text>
<text x="326.4" y="416.9">7</text>
<text x="375" y="416.9">8</text>
<text x="425.8" y="416.9">9</text>
<text x="473.9" y="417.3">10</text>
<text x="524.3" y="416.9">11</text>
<text x="570.2" y="416.9">12</text>
</g>
<g font-size="4.2">
<text x="423.7" y="14.3">NOTE : STANDARD FASTENER TORQUE AS PER STD-DES-01-00</text>
<text x="553.8" y="14">FR-DES-006-00</text>
<text x="21.1" y="404.3">NOTE FOR WIPRO PARI DESIGN -REF. ONLY</text>
<text x="44.5" y="408.8">WEAR DETAILS : N.A.</text>
</g>
<g font-size="3.9">
<text x="400" y="357.1">REVISION</text>
<text x="455.9" y="357.1">DESCRIPTION</text>
<text x="526.4" y="357.1">DATE</text>
<text x="540" y="357.1">DRN.BY</text>
<text x="357.8" y="383.3">RESERVED</text>
<text x="382.3" y="383.3">SPACE</text>
<text x="357.8" y="388.9">FOR</text>
<text x="357.8" y="394.5">CONTROLLED</text>
<text x="387.8" y="394.5">COPY</text>
<text x="357.8" y="400">STAMP</text>
</g>
<text font-size="3.6" x="480.8" y="376.1">DIAL GAUGE HOLDER</text>
<text font-size="3.5" x="402.4" y="373.3">www.wipropari.com</text>
<g font-size="3.4">
<text x="143.5" y="46.9">B.2</text>
<text x="125.6" y="49.7">C.2</text>
<text x="113.4" y="76.9">B.1</text>
<text x="125.6" y="79.7">C.1</text>
<text x="156.3" y="108.4">A.1</text>
<text x="174.3" y="108.8">Y1</text>
<text x="159.3" y="134" transform="rotate(-90 159.3 134)">X1</text>
</g>
<g font-size="3.1">
<text x="565.1" y="353.5">LIMITS</text>
<text x="562" y="371.7">DRAWING TYPE</text>
<text x="437" y="372.3">DESCRIPTION</text>
<text x="436.5" y="380.8">SURFACE AREA</text>
<text x="453.3" y="380.8">SURFACE TREATMENT</text>
<text x="489.7" y="380.8">MACHINING</text>
<text x="509.5" y="380.8">DESIGN UNIT</text>
<text x="530.6" y="380.8">DESIGN UNIT CD.</text>
<text x="558" y="380.6">TEAM NO.</text>
<text x="570.3" y="380.7">SHEET SIZE</text>
<text x="575.6" y="386.1">A2</text>
<text x="436.4" y="391.1">REFERENCE DWG.</text>
<text x="437.8" y="395.5">DRN.BY</text>
<text x="451.4" y="395.4">CHKD.BY</text>
<text x="466.6" y="395.5">APPD.BY</text>
<text x="486.7" y="395.4">MATERIAL</text>
<text x="488.9" y="390.9">PART CLASS.</text>
<text x="515.6" y="390.9">HEAT TREATMENT</text>
<text x="519.6" y="395.9">DRG./PART CODE</text>
<text x="558.9" y="395.5">REV.</text>
<text x="571.4" y="395.6">SCALE</text>
<text x="484.3" y="404.2">NET WEIGHT-Kg</text>
<text x="571.4" y="404.7">SHEET</text>
</g>
<text font-size="3" x="579.5" y="230.1">°</text>
<g font-size="2.8">
<text x="299.1" y="332.1">3.2</text>
<text x="560.4" y="357.7">Gen Tol.: IS 2102</text>
<text x="306.7" y="363.6">3.2</text>
<text x="399.1" y="376.6">1.ALL DIMENSIONS ARE</text>
<text x="399" y="382.7">2.DO NOT SCALE</text>
<text x="399" y="388.7">3.IF IN DOUBT ,</text>
<text x="399" y="395.4">LOCATION :</text>
<text x="420.5" y="396">PUNE</text>
<text x="404.2" y="402">ALL RIGHTS OF REPRODUCTION &amp;</text>
<text x="437" y="401.2">03006751</text>
<text x="451.3" y="401.2">03004785</text>
<text x="466.3" y="401.2">03002882</text>
<text x="404.7" y="405.4">DISTRIBUTION ARE RESERVED</text>
</g>
<g font-size="2.7">
<text x="564.6" y="376.2">MACHINING</text>
<text x="399.9" y="379.7">IN mm</text>
<text x="399.7" y="385.7">DRAWING.</text>
<text x="436.9" y="385.4">18.84 in^2</text>
<text x="471.4" y="385.5">#</text>
<text x="498.9" y="385">#</text>
<text x="513.6" y="385.3">WPES</text>
<text x="537.3" y="385.1">0300</text>
<text x="559.7" y="385.1">PL-02</text>
<text x="399.7" y="391.8">ASK TEAM MEMBER</text>
<text x="474.6" y="391.2">---</text>
<text x="508.7" y="391.2">B</text>
<text x="561" y="391.1">---</text>
<text x="493.4" y="399.5">#</text>
<text x="572.8" y="399.7">1 : 1</text>
<text x="400.1" y="402.5">C</text>
<text x="436.6" y="408.7">09/11/2024</text>
<text x="450.9" y="408.8">09/11/2024</text>
<text x="466" y="408.9">09/11/2024</text>
<text x="489.6" y="408.5">0.11 kg</text>
<text x="571.4" y="408.7">1 OF 1</text>
</g>
<g font-size="2.5">
<text x="554.9" y="218.3">DEBURR AND REMOVE SHARP</text>
<text x="555.2" y="221">EDGES UNLESS SHARP EDGE</text>
<text x="556.1" y="227.1">UNSP.RADII</text>
<text x="556.8" y="223.8">REQUIREMENT SPECIFIED</text>
<text x="571.4" y="226.9">UNSP.CHF.</text>
<text x="559.2" y="229.9">0.5 R</text>
<text x="572.3" y="230.1">0.5 X 45</text>
<text x="559.8" y="238">UP TO 10</text>
<text x="576.1" y="238.1">±1.5°</text>
<text x="558.5" y="242.2">10 UP TO 50</text>
<text x="575.5" y="242.3">±0°50'</text>
<text x="557.4" y="250.7">120 UP TO 400</text>
<text x="557.9" y="246.5">50 UP TO 120</text>
<text x="575.5" y="250.7">±0°15'</text>
<text x="575.5" y="246.5">±0°25'</text>
<text x="558.7" y="259.4">0.5 UP TO 3</text>
<text x="559.5" y="263.7">3 UP TO 6</text>
<text x="576.6" y="263.6">±0.2</text>
<text x="576.6" y="259.4">±0.1</text>
<text x="559" y="267.9">6 UP TO 30</text>
<text x="576.6" y="267.9">±0.5</text>
<text x="557.8" y="272.2">30 UP TO 120</text>
<text x="576.6" y="272.2">±0.8</text>
<text x="556.9" y="280.7">315 UP TO 1000</text>
<text x="557.3" y="276.4">120 UP TO 315</text>
<text x="576.6" y="276.4">±1.2</text>
<text x="577.7" y="280.7">±2</text>
<text x="556.4" y="284.9">1000 UP TO 2000</text>
<text x="577.6" y="284.9">±3</text>
<text x="558.9" y="289.2">OVER 2000</text>
<text x="577.7" y="289.3">±4</text>
<text x="560" y="297.9">UP TO 10</text>
<text x="577.1" y="297.9">±1°</text>
<text x="558.5" y="302.1">10 UP TO 50</text>
<text x="575.5" y="302.1">±0°30'</text>
<text x="557.4" y="310.6">120 UP TO 400</text>
<text x="558.2" y="306.3">50 UP TO 120</text>
<text x="575.5" y="310.6">±0°10'</text>
<text x="575.5" y="306.4">±0°20'</text>
<text x="558.8" y="319.2">0.5 UP TO 3</text>
<text x="559.4" y="323.4">3 UP TO 6</text>
<text x="576.6" y="319.2">±0.1</text>
<text x="576.6" y="323.5">±0.1</text>
<text x="558.9" y="327.7">6 UP TO 30</text>
<text x="576.7" y="327.7">±0.2</text>
<text x="557.8" y="332">30 UP TO 120</text>
<text x="576.6" y="332">±0.3</text>
<text x="556.8" y="340.5">315 UP TO 1000</text>
<text x="557.3" y="336.3">120 UP TO 315</text>
<text x="576.6" y="336.3">±0.5</text>
<text x="576.6" y="340.5">±0.8</text>
<text x="415.2" y="346.4">.</text>
<text x="530.3" y="346.5">.</text>
<text x="545.9" y="346.4">.</text>
<text x="556.2" y="344.7">1000 UP TO 2000</text>
<text x="576.6" y="344.7">±1.2</text>
<text x="415.2" y="351.5">.</text>
<text x="530" y="351.3">.</text>
<text x="545.9" y="351.4">.</text>
<text x="558.9" y="349">OVER 2000</text>
<text x="577.6" y="349">±2</text>
</g>
<g font-size="2.4">
<text x="7.7" y="382.7" transform="rotate(-90 7.7 382.7)">Uploading\2022-23\P23Y5\P23Y5B076162.dft</text>
<text x="7.7" y="409.8" transform="rotate(-90 7.7 409.8)">\\srv01043\ExDM</text>
</g>
<g font-size="2.1">
<text x="558.5" y="232.4">UNSPECIFIED TOL.(FAB)</text>
<text x="559.5" y="234.7">FOR ANGULAR IN mm.</text>
<text x="558.6" y="253.9">UNSPECIFIED TOL.(FAB)</text>
<text x="560.7" y="256.3">FOR LINEAR IN mm.</text>
<text x="558.7" y="292.3">UNSPECIFIED TOL.(M/C)</text>
<text x="559.6" y="294.7">FOR ANGULAR IN mm.</text>
<text x="558.7" y="313.7">UNSPECIFIED TOL.(M/C)</text>
<text x="560.6" y="316.1">FOR LINEAR IN mm.</text>
</g>
</svg>
